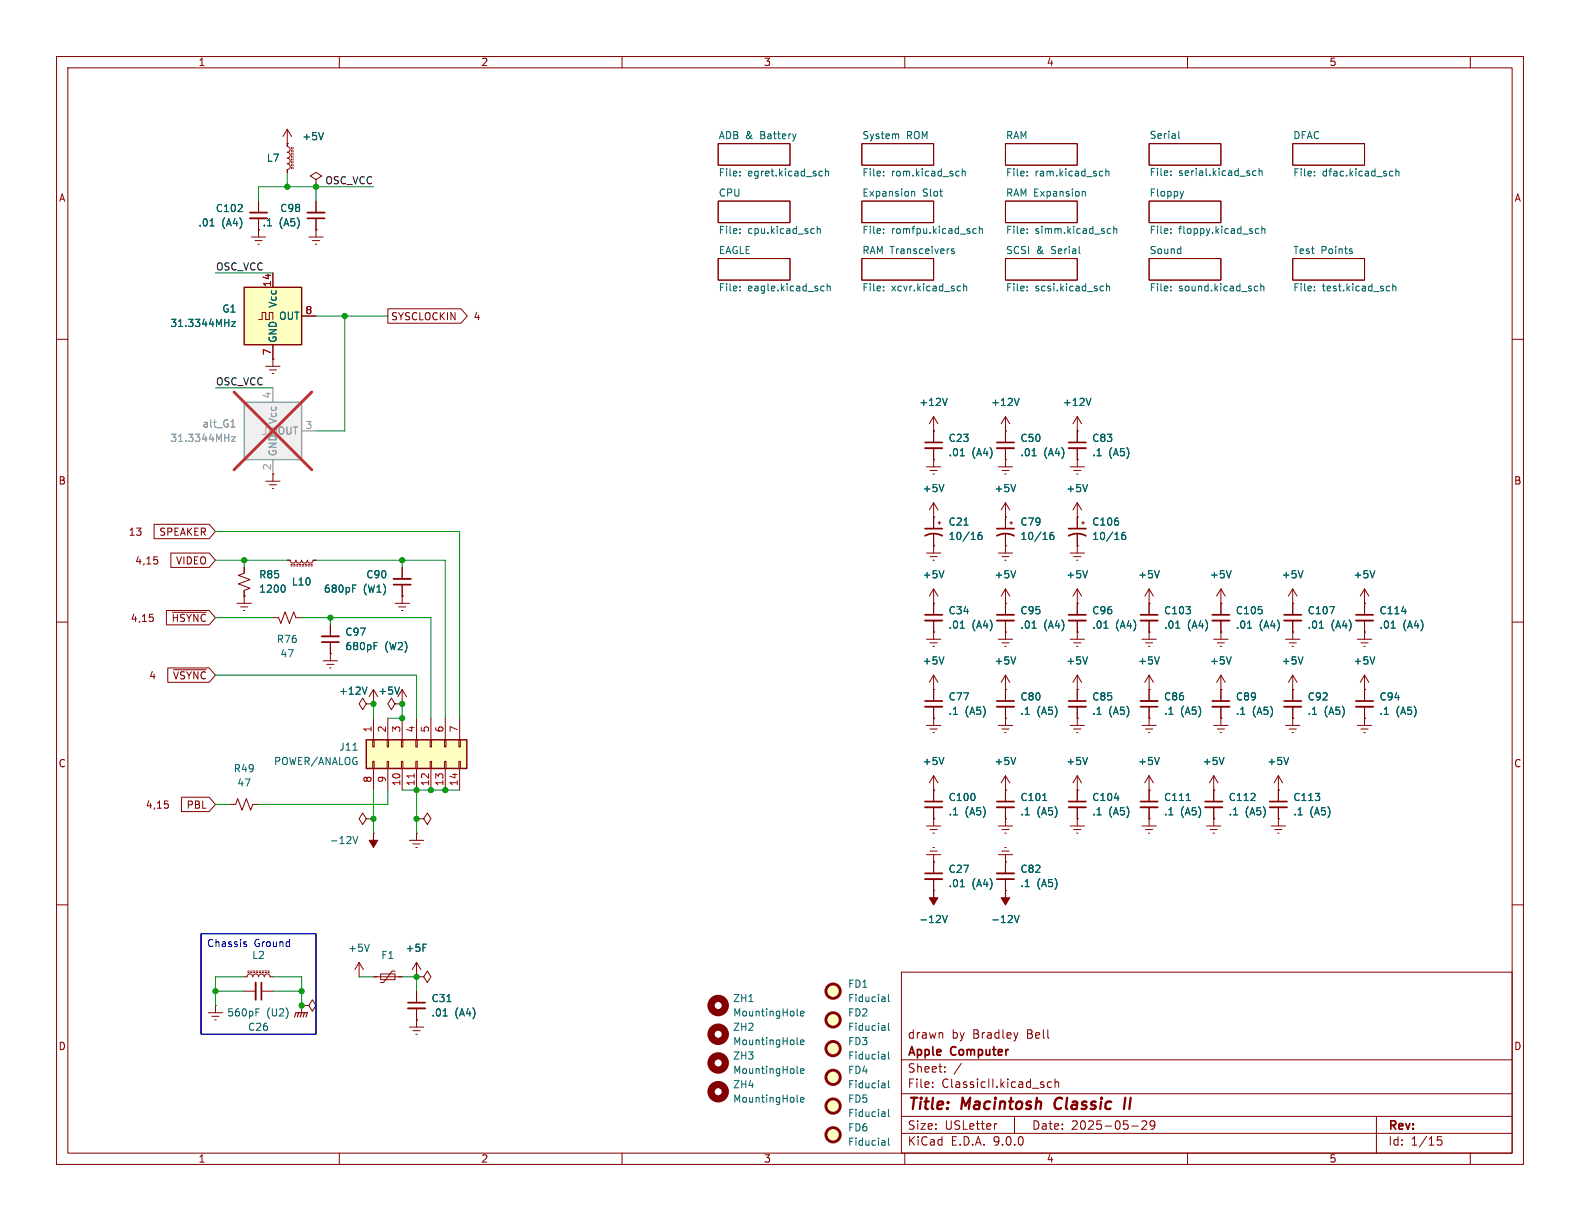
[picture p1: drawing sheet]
<svg xmlns="http://www.w3.org/2000/svg" width="279mm" height="216mm" viewBox="0 0 279 216" stroke-linecap="round" stroke-linejoin="round" font-family="sans-serif">
<g fill="none" stroke="#840000" stroke-width=".18">
<path d="M10 10h259.4v195.9h-259.4zM12 12h255.4v191.9h-255.4zM60 10v2M110 10v2M160 10v2M210 10v2M260 10v2M127 25.4h12.7v3.8h-12.7zM127 35.6h12.7v3.8h-12.7zM152.4 25.4h12.7v3.8h-12.7zM152.4 35.6h12.7v3.8h-12.7zM177.8 25.4h12.7v3.8h-12.7z"/>
<path d="M177.8 35.6h12.7v3.8h-12.7zM203.2 25.4h12.7v3.8h-12.7zM203.2 35.6h12.7v3.8h-12.7zM228.6 25.4h12.7v3.8h-12.7zM127 45.7h12.7v3.8h-12.7zM152.4 45.7h12.7v3.8h-12.7zM177.8 45.7h12.7v3.8h-12.7zM203.2 45.7h12.7v3.8h-12.7zM228.6 45.7h12.7v3.8h-12.7zM10 60h2M267.4 60h2M10 110h2"/>
<path d="M267.4 110h2M64.8 144.8l-.7-1-.6 1 .6 1 .7-1h1.2M66 144.8h.1M66 147.3h.1M10 160h2M43.2 175.3h2M46.2 175.3h2.1M159.4 171.9h108v32h-108zM267.4 160h2M159.4 197.4h108M159.4 193.4h108M159.4 187.4h108"/>
<path d="M164.9 192.1v.2M164.9 191.4v.1M166.6 182.7l.1 .9M167.1 189.4v.2M167.1 188.7v.1M170 188l-1.3 1.9M176.3 198.7l-.3 .1M179.4 197.4v3M180 182.6l-.4 1M185.9 191.4l-.4-.1-.3 .3v.4l.2 .2h.5M186.6 191.4l.2-.1 .3 .1 .1 .9M186.6 190.8v1.5"/>
<path d="M200.1 199.1h1.2M201.9 198.3l.6-.1 .2 .1 .1 .3-.9 1.1h.9M204.2 198.8l-.3 .3h-.3l-.2-.3 .1-.5 .4-.1 .2 .1a.99 .99 0 0 1-.3 1.4h-.3M243.4 197.4v6.5M60 203.9v2M110 203.9v2M159.4 200.4h108M160 203.9v2M210 203.9v2M254.9 201h-.7l-.1 .7 .3-.1h.5l.1 .2-.1 .5-.2 .2-.6-.2M260 203.9v2"/>
</g>
<path d="M186.8 194.4a1.27 1.27 0 0 0 0 1.6M199 194.1l-.3 2M199.9 194.1l-.2 2" fill="none" stroke="#840000" stroke-width=".4"/>
<g fill="none" stroke="#006464" stroke-width=".18">
<path d="M130.8 31v.1M130.8 30.3v.2M140.8 23.7l-.3 .8M145.1 30.3h.3M145.4 31.1h-.3M146 30.4l.2-.1h.3v.8M146 29.8v1.3M156.2 31v.1M156.2 30.3v.2M158.7 23.7l.2 .2v.6M161.2 34l.2-.2 .3 .1 .1 .8M161.2 33.8v.9"/>
<path d="M169.5 30.3h.1M169.6 31.1h-.1M170.2 29.8v1.3M170.2 30.4l.1-.1h.3l.1 .8M181.6 30.3v.2M181.6 31v.1M191.4 33.9h.5v.8M194.9 30.3h.1M195 31.1h-.1M195.6 30.4l.1-.1h.3l.1 .8M195.6 29.8v1.3M207 30.9v.1"/>
<path d="M207 30.3v.1M208.4 23.2v1.1l.2 .2M209.3 33.8l-.3 .9M221.5 30.8l.2 .2h.4M222.1 30.3l-.4-.1-.2 .2M222.7 30.3l.1-.1 .3 .1 .1 .7M222.7 29.8v1.2M232.4 30.3v.2M232.4 31v.1M245.9 30.3h.4M246.3 31.1h-.4M246.8 30.4l.2-.1h.3l.1 .8"/>
<path d="M246.8 29.8v1.3M130.8 40.5v.1M130.8 41.2v.1M130.8 50.7v.1M130.8 51.3v.1M143.9 40.4l.1 .1M144 41.2l-.1 .1M144.5 40.6l.2-.2 .3 .1 .1 .8M144.5 40v1.3M145.4 50.6l.3 .1M145.7 51.4h-.3M146.3 50.7l.2-.1 .3 .1v.7"/>
<path d="M146.3 50.2v1.2M156.2 40.5v.1M156.2 41.2v.1M156.2 50.7v.1M156.2 51.3v.1M168.7 44.1l-.3-.1-.2 .2 .1 .2 .4 .1v.3h-.5M169.5 50.6l.4 .1M169.9 51.4h-.4M170.4 50.7l.2-.1 .3 .1v.7M170.4 50.2v1.2M172.6 40.5l-.3-.1-.3 .3 .2 .5h.4M173.2 40.6l.2-.2 .3 .1v.8"/>
<path d="M173.2 40v1.3M181.6 51.3v.1M181.6 40.5v.1M181.6 41.2v.1M181.6 50.7v.1M194.8 50.6l.3 .1M195.1 51.4h-.3M195.7 50.7l.2-.1 .3 .1v.7M195.7 50.2v1.2M196 40.4l.4 .1M196.4 41.2l-.4 .1M197 40.6l.1-.2 .3 .1 .1 .8"/>
<path d="M197 40v1.3M207 40.5v.1M207 41.2v.1M207 50.7v.1M207 51.3v.1M222 41l.2 .3 .4-.1M222 50.6l.4 .1M222.4 51.4h-.4M222.6 40.5l-.4-.1-.2 .3M223 50.7l.1-.1 .3 .1 .1 .7M223 50.2v1.2M223.1 40.6l.2-.2 .3 .1 .1 .8"/>
<path d="M223.1 40v1.3M232.4 51.3v.1M232.4 50.7v.1M239 44.4l.2 .2-.2 .2M239 44l.1 .1M245.4 50.6l.4 .1M245.8 51.4h-.4M246.3 50.7l.2-.1 .3 .1v.7M246.3 50.2v1.2M62.4 147.9l.4 1.3 .5-1.3M45.3 179h.4M45.3 178.4h.6"/>
<path d="M156.4 176.3l.1 .8M156.5 177l-.1 .1M156.5 176.6h-.1M157.1 175.8v1.1l.2 .2M156.4 196.6l.1 .8M156.5 197.4h-.1M156.5 196.9h-.1M157.1 196.2v1l.2 .2"/>
</g>
<path d="M46.2 173.7v3.1" fill="none" stroke="#840000" stroke-width=".3"/>
<path d="M45.2 173.7v3.1" fill="none" stroke="#840000" stroke-width=".33"/>
<g fill="#ffffc2" stroke="#ffffc2" stroke-width=".18">
<circle cx="147.3" cy="195.6" r="1.27"/>
<circle cx="147.3" cy="175.3" r="1.27"/>
</g>
<g fill="none" stroke="#840000" stroke-width=".51">
<circle cx="147.3" cy="175.3" r="1.27"/>
<circle cx="147.3" cy="195.6" r="1.27"/>
</g>
<path d="M66 147.3v1.3h.8l-.8 1.3-.7-1.3h.7z" fill="#840000" stroke="#840000" stroke-width=".18"/>
<path d="M43.2 50.8h10.1v10.2h-10.1z" fill="#ffffc2"/>
<path d="M43.2 50.8h10.1v10.2h-10.1z" fill="none" stroke="#840000" stroke-width=".25"/>
<path d="M45.7 56.5h.7v-1.3h.6v1.3h.6v-1.3h.7v1.3M48.3 48.3v2.5M53.3 55.9h2.6M48.3 61v2.5" fill="none" stroke="#840000" stroke-width=".18"/>
<path d="M41 56.9h.6l-.6 .8h.6" fill="none" stroke="#006464" stroke-width=".18"/>
<path d="M43.2 71.1h10.1v10.2h-10.1z" fill="#f0f0f0"/>
<path d="M43.2 71.1h10.1v10.2h-10.1z" fill="none" stroke="#a1a1a1" stroke-width=".25"/>
<path d="M46.4 76.8h.6v-1.2h.6v1.2h.7v-1.2h.6v1.2M48.3 68.6v2.5M53.3 76.2h2.6M48.3 81.3v2.5" fill="none" stroke="#a1a1a1" stroke-width=".18"/>
<path d="M40.8 75.5h.8M41 77.2h.6l-.6 .8h.6M41.1 74.4l.1-.2v1.3" fill="none" stroke="#989898" stroke-width=".18"/>
<path d="M41.4 69.3l13.7 13.8M55.1 69.3l-13.7 13.8" fill="none" stroke="#e12e31" stroke-width=".46"/>
<g fill="none" stroke="#840000" stroke-width=".18">
<path d="M47 64.8h2.5M47.6 65.4h1.3M48.1 66h.3M48.3 63.5h.1M48.3 63.5v1.3M47 85.1h2.5M47.6 85.7h1.3M48.1 86.4h.3M48.3 83.8v1.3M69.8 106.7h2.6M70.5 107.3h1.3M71 108h.2"/>
<path d="M71.1 105.4h.1M71.1 105.4v1.3M40.6 142.2h1.1l.3-1 .8 2.1 .8-2.1 .7 2.1 .4-1.1h1"/>
</g>
<path d="M64.8 130.8h17.7v5.1h-17.7z" fill="#ffffc2"/>
<path d="M64.8 130.8h17.7v5.1h-17.7z" fill="none" stroke="#840000" stroke-width=".25"/>
<g fill="none" stroke="#840000" stroke-width=".18">
<path d="M45.7 35.6v2M45.7 38.6v3.3M50.8 22.9v3l.4 .2 .1 .3-.1 .4-.4 .1 .4 .2 .1 .3-.1 .4-.4 .1 .4 .3 .1 .4-.2 .3h-.3l.4 .2 .1 .4-.1 .3-.4 .2v.5M50.8 25.4h.1M50.8 22.9l-.8 1.2M50.8 22.9l.8 1.2M51.6 26v.3M51.6 26.5v.3M51.6 27.1v.2M51.6 27.6v.2M51.6 28.1v.2M51.6 28.6v.2"/>
<path d="M51.6 29.1v.2M51.6 29.6v.2M51.8 26v.3M51.8 26.5v.3M51.8 27.1v.2M51.8 27.6v.2M51.8 28.1v.2M51.8 28.6v.2M51.8 29.1v.2M51.8 29.6v.2M55.9 31.8l1-.7-1-.6-1 .6 1 .7v1.2M55.9 33h.1"/>
<path d="M55.9 35.6v2M55.9 38.6v3.3M44.4 41.9h2.6M45.1 42.5h1.3M45.6 43.2h.2M45.7 40.6h.1M48.3 48.3v2.5M53.3 55.9h2.6M54.6 41.9h2.5M55.2 42.5h1.3M55.8 43.2h.2M55.9 40.6h.1"/>
<path d="M68.6 54.6h12.9l1.1 1.3-1.1 1.3h-12.9zM48.3 63.5h.1M48.3 61v2.5M165.1 76.2h.1M165.1 73.7v4.5M165.1 79.2v3.4M165.1 73.7l.8 1.2M165.1 73.7l-.8 1.2M177.8 76.2h.1M177.8 73.7v4.5M177.8 79.2v3.4M177.8 73.7l.8 1.2"/>
<path d="M177.8 73.7l-.8 1.2M190.5 76.2h.1M190.5 73.7v4.5M190.5 79.2v3.4M190.5 73.7l.8 1.2M190.5 73.7l-.8 1.2M27.2 98.5h.6M27.2 92.7h9.8l1.1 1.3-1.1 1.3h-9.8zM27.8 99l.1 .2-.1 .5M30.2 97.8h6.8l1.1 1.3-1.1 1.2h-6.8zM50.8 99.1h.5l.2 .3 .3 .2 .4-.2 .1-.3 .2 .3 .3 .2 .4-.2 .1-.3 .2 .3 .4 .2 .3-.2 .2-.3 .1 .3 .4 .2 .3-.2 .2-.3h.5M51.4 99.8h.3"/>
<path d="M51.9 99.8h.3M52.5 99.8h.2M53 99.8h.2M53.5 99.8h.2M54 99.8h.2M54.5 99.8h.2M55 99.8h.2M163.8 97.8h2.6M163.8 82.6h2.6M164.5 98.4h1.2M164.5 83.2h1.2M165 99.1h.2"/>
<path d="M165 83.8h.2M165.1 96.5h.1M165.1 81.3h.1M165.1 91.4h.1M165.1 88.9v4.6M165.1 94.5v3.3M165.1 88.9l-.8 1.3M165.1 88.9l.8 1.3M165.9 92.5h.5M166.1 92.2v.5M176.5 97.8h2.6M176.5 82.6h2.6"/>
<path d="M177.2 98.4h1.2M177.2 83.2h1.2M177.7 99.1h.2M177.7 83.8h.2M177.8 96.5h.1M177.8 91.4h.1M177.8 81.3h.1M177.8 88.9v4.6M177.8 94.5v3.3M177.8 88.9l.8 1.3M177.8 88.9l-.8 1.3M178.6 92.5h.5"/>
<path d="M178.8 92.2v.5M189.2 97.8h2.6M189.2 82.6h2.6M189.9 98.4h1.2M189.9 83.2h1.2M190.4 99.1h.2M190.4 83.8h.2M190.5 96.5h.1M190.5 91.4h.1M190.5 81.3h.1M190.5 88.9v4.6M190.5 94.5v3.3"/>
<path d="M190.5 88.9l-.8 1.3M190.5 88.9l.8 1.3M191.3 92.5h.5M191.5 92.2v.5M26.4 108.6h.7M27 109.2l.1 .1-.1 .5M29.4 107.9h7.6l1.1 1.3-1.1 1.3h-7.6zM29.7 118.1h7.3l1.1 1.3-1.1 1.3h-7.3zM30.5 108.3h5.9M30.7 118.4h5.7M41.9 106.7h2.5M42.5 107.3h1.3"/>
<path d="M43.1 108h.2M43.2 100.3v1l-1 .4 2 .8-2 .8 2 .7-1 .4v2.3M43.2 105.4h.1M48.3 109.2h1l.4 1 .7-2 .8 2 .7-2 .4 1h1M51.4 100.1h.3M51.9 100.1h.3M52.5 100.1h.2M53 100.1h.2M53.5 100.1h.2M54 100.1h.2M54.5 100.1h.2M55 100.1h.2"/>
<path d="M57.1 116.8h2.6M57.8 117.5h1.3M58.3 118.1h.2M58.4 115.6h.1M58.4 110.5v2M58.4 113.5v3.3M71.1 105.4h.1M71.1 100.3v2.1M71.1 103.4v2M163.8 113h2.6M164.5 113.7h1.2M165 114.3h.2"/>
<path d="M165.1 106.7h.1M165.1 111.8h.1M165.1 104.1v4.6M165.1 109.7v3.3M165.1 119.4v4.6M165.1 104.1l.8 1.3M165.1 104.1l-.8 1.3M165.1 119.4l-.8 1.3M165.1 119.4l.8 1.3M176.5 113h2.6M177.2 113.7h1.2M177.7 114.3h.2"/>
<path d="M177.8 111.8h.1M177.8 106.7h.1M177.8 104.1v4.6M177.8 109.7v3.3M177.8 119.4v4.6M177.8 104.1l-.8 1.3M177.8 104.1l.8 1.3M177.8 119.4l-.8 1.3M177.8 119.4l.8 1.3M189.2 113h2.6M189.9 113.7h1.2M190.4 114.3h.2"/>
<path d="M190.5 111.8h.1M190.5 106.7h.1M190.5 104.1v4.6M190.5 109.7v3.3M190.5 119.4v4.6M190.5 104.1l-.8 1.3M190.5 104.1l.8 1.3M190.5 119.4l-.8 1.3M190.5 119.4l.8 1.3M201.9 113h2.6M202.6 113.7h1.2M203.1 114.3h.2"/>
<path d="M203.2 106.7h.1M203.2 111.8h.1M203.2 104.1l.8 1.3M203.2 104.1l-.8 1.3M203.2 104.1v4.6M203.2 109.7v3.3M203.2 119.4v4.6M203.2 119.4l-.8 1.3M203.2 119.4l.8 1.3M214.6 113h2.6M215.3 113.7h1.2M215.8 114.3h.2"/>
<path d="M215.9 106.7h.1M215.9 111.8h.1M215.9 104.1l.8 1.3M215.9 104.1l-.8 1.3M215.9 104.1v4.6M215.9 109.7v3.3M215.9 119.4v4.6M215.9 119.4l-.8 1.3M215.9 119.4l.8 1.3M227.3 113h2.6M228 113.7h1.2M228.5 114.3h.2"/>
<path d="M228.6 111.8h.1M228.6 106.7h.1M228.6 104.1v4.6M228.6 109.7v3.3M228.6 119.4v4.6M228.6 119.4l-.8 1.3M228.6 119.4l.8 1.3M228.6 104.1l-.8 1.3M228.6 104.1l.8 1.3M240 113h2.6M240.7 113.7h1.2M241.2 114.3h.2"/>
<path d="M241.3 111.8h.1M241.3 106.7h.1M241.3 119.4l-.8 1.3M241.3 119.4l.8 1.3M241.3 104.1v4.6M241.3 109.7v3.3M241.3 119.4v4.6M241.3 104.1l-.8 1.3M241.3 104.1l.8 1.3M64.8 124.5l-.7-1.1-.6 1.1 .6 1 .7-1h1.2M65.9 130.8h.3v1.3h-.3zM65.9 134.6h.3v1.3h-.3z"/>
<path d="M66 124.5h.1M66 121.9v2.6M66 127v3.8M66 135.9v3.8M66 121.9l.8 1.3M66 121.9l-.7 1.3M68.5 130.8h.2v1.3h-.2zM68.5 134.6h.2v1.3h-.2zM68.6 127v3.8M68.6 135.9v3.8M69.8 124.5l-.6-1.1-.6 1.1 .6 1 .6-1h1.3M71 130.8h.2v1.3h-.2z"/>
<path d="M71 134.6h.2v1.3h-.2zM71.1 124.5h.1M71.1 121.9v2.6M71.1 127v3.8M71.1 135.9v3.8M71.1 121.9l.8 1.3M71.1 121.9l-.7 1.3M73.5 130.8h.3v1.3h-.3zM73.5 134.6h.3v1.3h-.3zM73.7 127v3.8M73.7 135.9v3.8M76.1 130.8h.2v1.3h-.2z"/>
<path d="M76.1 134.6h.2v1.3h-.2zM76.2 127v3.8M76.2 135.9v3.8M78.6 130.8h.3v1.3h-.3zM78.6 134.6h.3v1.3h-.3zM78.7 127v3.8M78.7 135.9v3.8M81.2 130.8h.2v1.3h-.2zM81.2 134.6h.2v1.3h-.2zM81.3 127v3.8M81.3 135.9v3.8M163.8 128.3h2.6"/>
<path d="M164.5 128.9h1.2M165 129.5h.2M165.1 139.7h.1M165.1 127h.1M165.1 121.9h.1M165.1 125v3.3M165.1 137.2v4.5M165.1 137.2l.8 1.2M165.1 137.2l-.8 1.2M176.5 128.3h2.6M177.2 128.9h1.2M177.7 129.5h.2"/>
<path d="M177.8 139.7h.1M177.8 121.9h.1M177.8 127h.1M177.8 125v3.3M177.8 137.2v4.5M177.8 137.2l.8 1.2M177.8 137.2l-.8 1.2M189.2 128.3h2.6M189.9 128.9h1.2M190.4 129.5h.2M190.5 121.9h.1M190.5 127h.1"/>
<path d="M190.5 139.7h.1M190.5 125v3.3M190.5 137.2v4.5M190.5 137.2l-.8 1.2M190.5 137.2l.8 1.2M201.9 128.3h2.6M202.6 128.9h1.2M203.1 129.5h.2M203.2 139.7h.1M203.2 121.9h.1M203.2 127h.1M203.2 125v3.3"/>
<path d="M203.2 137.2v4.5M203.2 137.2l-.8 1.2M203.2 137.2l.8 1.2M214.6 139.7h.1M214.6 137.2v4.5M214.6 137.2l-.7 1.2M214.6 137.2l.8 1.2M214.6 128.3h2.6M215.3 128.9h1.2M215.8 129.5h.2M215.9 127h.1M215.9 121.9h.1"/>
<path d="M215.9 125v3.3M226.1 139.7h.1M226.1 137.2v4.5M226.1 137.2l-.8 1.2M226.1 137.2l.7 1.2M227.3 128.3h2.6M228 128.9h1.2M228.5 129.5h.2M228.6 121.9h.1M228.6 127h.1M228.6 125v3.3M240 128.3h2.6"/>
<path d="M240.7 128.9h1.2M241.2 129.5h.2M241.3 121.9h.1M241.3 127h.1M241.3 125v3.3M29.1 141.6h.6M29.7 142.2l.1 .2-.1 .4M32.1 141h4.9l1.1 1.2-1.1 1.3h-4.9zM72.4 148.6h2.5M73 149.2h1.3M73.5 149.9h.3M73.7 144.8h1.2l.7-1 .6 1-.6 1-.7-1"/>
<path d="M73.7 144.8h.1M73.7 147.3h.1M73.7 147.3v1.3M163.8 146.1h2.6M163.8 151.1h2.6M164.5 146.7h1.2M164.5 150.5h1.2M165 147.3h.2M165 149.9h.2M165.1 144.8h.1M165.1 157.5h.1M165.1 152.4h.1"/>
<path d="M165.1 142.7v3.4M165.1 151.1v3.3M165.1 155.4v2.1M176.5 146.1h2.6M176.5 151.1h2.6M177.2 146.7h1.2M177.2 150.5h1.2M177.7 147.3h.2M177.7 149.9h.2M177.8 157.5h.1M177.8 144.8h.1M177.8 152.4h.1"/>
<path d="M177.8 142.7v3.4M177.8 151.1v3.3M177.8 155.4v2.1M189.2 146.1h2.6M189.9 146.7h1.2M190.4 147.3h.2M190.5 144.8h.1M190.5 142.7v3.4M201.9 146.1h2.6M202.6 146.7h1.2M203.1 147.3h.2M203.2 144.8h.1"/>
<path d="M203.2 142.7v3.4M213.4 146.1h2.5M214 146.7h1.3M214.5 147.3h.3M214.6 144.8h.1M214.6 142.7v3.4M224.8 146.1h2.5M225.4 146.7h1.3M225.9 147.3h.3M226.1 144.8h.1M226.1 142.7v3.4M36.8 179.1h2.6"/>
<path d="M37.5 179.7h1.2M38.1 177.8h.1M38.1 177.8v1.3M43.2 172.7h.5l.1-.3 .4-.2 .4 .2 .1 .3 .2-.3 .3-.2 .4 .2 .1 .3 .2-.3 .3-.2 .4 .2 .1 .3 .2-.3 .3-.2 .4 .2 .2 .3h.5M43.8 172h.3M43.8 171.7h.3M44.3 172h.3M44.3 171.7h.3M44.8 172h.3M44.8 171.7h.3M45.3 172h.3M45.3 171.7h.3"/>
<path d="M45.8 172h.3M45.8 171.7h.3M46.4 172h.2M46.4 171.7h.2M46.9 172h.2M46.9 171.7h.2M47.4 172h.2M47.4 171.7h.2M53.3 177.8h1.3l.6-1 .7 1-.7 1-.6-1M53.3 177.8h.1M53.3 177.8v1.3M63.5 172.7h.1"/>
<path d="M63.5 170.2l-.8 1.3M63.5 170.2l.8 1.3M63.5 170.2v2.5M66 172.7h5.1M67.3 172.2h2.5v1h-2.5zM69.8 171.7h-.5l-1.5 2h-.5M73.7 172.7h.1M73.7 172.7h1.2l.7-1 .6 1-.6 1-.7-1M73.7 170.2v2.5M73.7 175.3v2M73.7 178.3v3.3M73.7 170.2l-.8 1.3"/>
<path d="M73.7 170.2l.7 1.3M38 180.3h.2M72.4 181.6h2.5M73 182.2h1.3M73.5 182.9h.3M73.7 180.3h.1"/>
</g>
<path d="M73.2 136.8v.8" fill="none" stroke="#a90000" stroke-width=".18"/>
<g fill="none" stroke="#006464" stroke-width=".18">
<path d="M37.1 40h.8M57.2 23.4l-.4 1.3M41 56.9h.6l-.6 .8h.6M167.5 70.4l-.4 1.3M180.2 70.4l-.4 1.3M192.9 70.4l-.4 1.3M166.9 85.7l-.4 1.2M169.8 80.6h.7M170.5 92.9h.7M173.6 94.1l-.4 .1a.86 .86 0 0 0 0 1.2l.4-.1 .1-.4-.3-.3h-.2l-.2 .3M179.6 85.7l-.4 1.2M182.5 80.6h.7"/>
<path d="M186.3 94.1l-.4 .1a.86 .86 0 0 0 0 1.2l.4-.1 .1-.4-.3-.3h-.2l-.2 .3M192.3 85.7l-.4 1.2M199 94.1l-.4 .1a.86 .86 0 0 0 0 1.2l.4-.1 .1-.4-.3-.3-.3 .1-.1 .2M50.1 103.4a.79 .79 0 0 1 0 1.3M62.4 104h.4M62.4 103.4h.6M66.2 114.2h.4M66.2 113.6h.6M166.9 100.9l-.4 1.3M166.9 116.1l-.4 1.3M169.8 111.1h.7M179.6 100.9l-.4 1.3"/>
<path d="M179.6 116.1l-.4 1.3M182.5 111.1h.7M192.3 100.9l-.4 1.3M192.3 116.1l-.4 1.3M195.2 111.1h.7M205 100.9l-.4 1.3M205 116.1l-.4 1.3M207.9 111.1h.7M217.7 100.9l-.4 1.3M217.7 116.1l-.4 1.3M220.6 111.1h.7M230.4 116.1l-.4 1.3"/>
<path d="M230.4 100.9l-.4 1.3M233.3 111.1h.7M235.1 107.3h.9l-.6 1.2M243.1 116.1l-.4 1.3M243.1 100.9l-.4 1.3M246 111.1h.7M247.9 108.1h.8M62.4 132.7h.7M64.9 121.5l-.4 1.3M70.6 121.5l-.4 1.3M166.9 133.9l-.4 1.3M179.6 133.9l-.4 1.3"/>
<path d="M192.3 133.9l-.4 1.3M205 133.9l-.4 1.3M216.4 133.9l-.4 1.3M227.9 133.9l-.4 1.3M169.8 156.8h.7M184.4 141.6h.7M197.1 141.1h.8M209.8 141.6h.7M65.3 166.9l-.4 1.3M74.8 166.9h.6M78.4 179.7h.7M79 177.1h.8"/>
<path d="M141 179.5l.1 .1M141.6 179.2l.6-.1-.1-.2-.4-.1-.1 .2v.6h.5M166.7 161.9l.4 1.2 .4-1.2M179.4 161.9l.4 1.2 .4-1.2M141 184.5l.1 .2M141 189.6l.1 .2M141 194.7l.1 .2M141.6 184.3l.6-.1-.1-.3h-.4l-.1 .2v.6h.5M141.6 189.4l.6-.1-.1-.3h-.4l-.1 .1v.6h.5M141.6 194.5l.6-.2-.1-.2-.4-.1-.1 .2v.6h.5M156.4 181.4l.1 .8M156.4 186.5l.1 .8"/>
<path d="M156.4 191.6l.1 .7M156.5 192.3h-.1M156.5 191.8l-.1 .1M156.5 182.1l-.1 .1M156.5 181.6l-.1 .1M156.5 187.2l-.1 .1M156.5 186.7l-.1 .1M157.1 191.1v1.1l.2 .1M157.1 180.9v1.1l.2 .2M157.1 186v1.1l.2 .2M156.4 201.7l.1 .8M156.5 202.4l-.1 .1"/>
<path d="M156.5 202h-.1M157.1 201.2v1.1l.2 .2"/>
</g>
<g fill="none" stroke="#840000" stroke-width=".3">
<path d="M44.2 37.6h3M54.4 38.6h3M163.6 78.2h3M176.3 78.2h3M189 78.2h3M163.6 94.7a3.2 3.2 0 0 1 3 0M163.6 93.5h3M176.3 94.7a3.2 3.2 0 0 1 3 0M176.3 93.5h3M189 94.7a3.2 3.2 0 0 1 3 0M189 93.5h3M56.9 113.5h3"/>
<path d="M69.6 103.4h3M163.6 108.7h3M176.3 108.7h3M189 108.7h3M201.7 108.7h3M214.4 108.7h3M227.1 108.7h3M239.8 108.7h3M163.6 124h3M176.3 124h3M189 124h3M201.7 125h3"/>
<path d="M214.4 124h3M227.1 124h3M239.8 124h3M163.6 141.7h3M163.6 154.4h3M176.3 155.4h3M176.3 141.7h3M189 141.7h3M201.7 141.7h3M213.1 141.7h3.1M224.5 141.7h3.1M72.1 177.3h3.1"/>
</g>
<g fill="none" stroke="#840000" stroke-width=".33">
<path d="M44.2 38.6h3M54.4 37.6h3M163.6 79.2h3M176.3 79.2h3M189 79.2h3M56.9 112.5h3M69.6 102.4h3M163.6 109.7h3M176.3 109.7h3M189 109.7h3M201.7 109.7h3M214.4 109.7h3"/>
<path d="M227.1 109.7h3M239.8 109.7h3M163.6 125h3M176.3 125h3M189 125h3M201.7 124h3M214.4 125h3M227.1 125h3M239.8 125h3M163.6 142.7h3M163.6 155.4h3M176.3 154.4h3"/>
<path d="M176.3 142.7h3M189 142.7h3M201.7 142.7h3M213.1 142.7h3.1M224.5 142.7h3.1M72.1 178.3h3.1"/>
</g>
<g fill="#840000" stroke="#840000" stroke-width=".18">
<path d="M165.1 157.5v1.3h.8l-.8 1.2-.8-1.2h.8z"/>
<path d="M177.8 157.5v1.3h.8l-.8 1.2-.8-1.2h.8z"/>
</g>
<g fill="#ffffc2" stroke="#ffffc2" stroke-width=".18">
<circle cx="147.3" cy="190.5" r="1.27"/>
<circle cx="147.3" cy="180.3" r="1.27"/>
<circle cx="147.3" cy="185.4" r="1.27"/>
<circle cx="147.3" cy="200.7" r="1.27"/>
</g>
<g fill="none" stroke="#840000" stroke-width=".51">
<circle cx="147.3" cy="190.5" r="1.27"/>
<circle cx="147.3" cy="185.4" r="1.27"/>
<circle cx="147.3" cy="180.3" r="1.27"/>
<circle cx="147.3" cy="200.7" r="1.27"/>
</g>
<g fill="none" stroke="#840000" stroke-width="1.3">
<circle cx="127" cy="177.8" r="1.27"/>
<circle cx="127" cy="193" r="1.27"/>
<circle cx="127" cy="182.9" r="1.27"/>
<circle cx="127" cy="188" r="1.27"/>
</g>
<path d="M52.1 179.8l.2-.7h2.1l-.3 .7M52.8 179.1l-.2 .7M53.3 179.1l-.2 .7M53.8 179.1l-.2 .7" fill="none" stroke="#840000" stroke-width=".2"/>
<g fill="none" stroke="#009600" stroke-width=".18">
<path d="M50.8 30.5v2.5M55.9 33v2.6M66 33h-20.3v2.6M38.1 48.3h10.2M55.9 55.9h12.7M61 55.9v20.3h-5.1M38.1 68.6h10.2M38.1 99.1h12.7M38.1 94h43.2v33M43.2 99.1v1.2M55.9 99.1h22.8v27.9M71.1 99.1v1.2"/>
<path d="M38.1 119.4h35.6v7.6M38.1 109.2h10.2M53.3 109.2h22.9v17.8M58.4 109.2v1.3M66 124.5v2.5M66 139.7v7.6M68.6 139.7v2.5h-22.9M71.1 124.5v2.5h-2.5M71.1 139.7h10.2M73.7 139.7v7.6M38.1 142.2h2.5M38.1 175.3h5.1"/>
<path d="M43.2 172.7h-5.1v5.1M48.3 172.7h5v5.1M48.3 175.3h5M63.5 172.7h2.5M71.1 172.7h2.6v2.6"/>
</g>
<path d="M35.6 165.1h20.3v17.8h-20.3zM43.3 167h.3v.2l-.2 .2h-.2M43.3 166.5l.3 .1" fill="none" stroke="#0000c2" stroke-width=".18"/>
<path d="M40.8 75.5h.8M41 77.2h.6l-.6 .8h.6M41.1 74.4l.1-.2v1.3" fill="none" stroke="#989898" stroke-width=".18"/>
<path d="M48.3 68.6v2.5M53.3 76.2h2.6M48.3 81.3v2.5" fill="none" stroke="#a1a1a1" stroke-width=".18"/>
<path d="M41.4 69.3l13.7 13.8M55.1 69.3l-13.7 13.8" fill="none" stroke="#e12e31" stroke-width=".46"/>
<g fill="#009600" stroke="#009600" stroke-width=".18">
<circle cx="61" cy="55.9" r=".46"/>
<circle cx="55.9" cy="33" r=".46"/>
<circle cx="50.8" cy="33" r=".46"/>
<circle cx="53.3" cy="175.3" r=".46"/>
<circle cx="73.7" cy="172.7" r=".46"/>
<circle cx="38.1" cy="175.3" r=".46"/>
<circle cx="53.3" cy="177.8" r=".46"/>
<circle cx="71.1" cy="124.5" r=".46"/>
<circle cx="66" cy="124.5" r=".46"/>
<circle cx="43.2" cy="99.1" r=".46"/>
<circle cx="71.1" cy="99.1" r=".46"/>
<circle cx="58.4" cy="109.2" r=".46"/>
<circle cx="78.7" cy="139.7" r=".46"/>
<circle cx="76.2" cy="139.7" r=".46"/>
<circle cx="73.7" cy="139.7" r=".46"/>
<circle cx="71.1" cy="127" r=".46"/>
<circle cx="73.7" cy="144.8" r=".46"/>
<circle cx="66" cy="144.8" r=".46"/>
</g>
<g font-size="2.8" fill="#840000">
<text x="160.4" y="196.8">Title:</text>
<text x="170.1" y="196.8">Macintosh</text>
<text x="187.3" y="196.8">Classic</text>
</g>
<g font-size="2.1" fill="#840000">
<text x="160.4" y="183.9">drawn</text>
<text x="168.3" y="183.9">by</text>
<text x="172.1" y="183.9">Bradley</text>
<text x="181.7" y="183.9">Bell</text>
<text x="160.4" y="189.9">Sheet:</text>
<text x="160.4" y="187.1">Apple</text>
<text x="168.2" y="187.1">Computer</text>
<text x="160.4" y="192.6">File:</text>
<text x="166.5" y="192.6">ClassicII.kicad_sch</text>
<text x="160.4" y="202.8">KiCad</text>
<text x="160.4" y="200">Size:</text>
<text x="167.1" y="200">USLetter</text>
<text x="168.1" y="202.8">E.D.A.</text>
<text x="175.7" y="202.8">9.0.0</text>
<text x="182.4" y="200">Date:</text>
<text x="189.4" y="200">2025-05-29</text>
<text x="245.4" y="200.2">Rev:</text>
<text x="245.4" y="202.8">Id:</text>
<text x="249.5" y="202.8">1/15</text>
</g>
<g font-size="1.8" fill="#840000">
<text x="35" y="11.9">1</text>
<text x="85" y="11.9">2</text>
<text x="135" y="11.9">3</text>
<text x="185" y="11.9">4</text>
<text x="235" y="11.9">5</text>
<text x="10.3" y="35.9">A</text>
<text x="267.7" y="35.9">A</text>
<text x="69.1" y="56.8">SYSCLOCKIN</text>
<text x="83.7" y="56.8">4</text>
<text x="48" y="83.3" transform="rotate(-90 48 83.3)">2</text>
<text x="10.3" y="85.9">B</text>
<text x="267.7" y="85.9">B</text>
<text x="22.7" y="94.9">13</text>
<text x="28.1" y="94.9">SPEAKER</text>
<text x="23.8" y="100">4,15</text>
<text x="31" y="100">VIDEO</text>
<text x="23" y="110.2">4,15</text>
<text x="30.2" y="110.2">~{HSYNC}</text>
<text x="26.3" y="120.3">4</text>
<text x="30.5" y="120.3">~{VSYNC}</text>
<text x="10.3" y="135.9">C</text>
<text x="267.7" y="135.9">C</text>
<text x="25.7" y="143.2">4,15</text>
<text x="32.9" y="143.2">PBL</text>
<text x="10.3" y="185.9">D</text>
<text x="267.7" y="185.9">D</text>
<text x="35" y="205.8">1</text>
<text x="85" y="205.8">2</text>
<text x="135" y="205.8">3</text>
<text x="185" y="205.8">4</text>
<text x="235" y="205.8">5</text>
</g>
<g font-size="1.8" fill="#006464">
<text x="47.1" y="28.8">L7</text>
<text x="53.3" y="25">+5V</text>
<text x="127" y="24.7">ADB &amp;</text>
<text x="134.5" y="24.7">Battery</text>
<text x="152.4" y="24.7">System</text>
<text x="160.3" y="24.7">ROM</text>
<text x="177.8" y="24.7">RAM</text>
<text x="203.2" y="24.6">Serial</text>
<text x="228.6" y="24.7">DFAC</text>
<text x="127" y="31.5">File:</text>
<text x="127" y="34.8">CPU</text>
<text x="132.2" y="31.5">egret.kicad_sch</text>
<text x="152.4" y="31.5">File:</text>
<text x="152.4" y="34.8">Expansion</text>
<text x="157.6" y="31.5">rom.kicad_sch</text>
<text x="163.1" y="34.8">Slot</text>
<text x="177.8" y="31.5">File:</text>
<text x="177.8" y="34.8">RAM Expansion</text>
<text x="183" y="31.5">ram.kicad_sch</text>
<text x="203.2" y="31.4">File:</text>
<text x="203.2" y="34.8">Floppy</text>
<text x="208.4" y="31.4">serial.kicad_sch</text>
<text x="228.6" y="31.5">File:</text>
<text x="233.8" y="31.5">dfac.kicad_sch</text>
<text x="35" y="40.2">.01</text>
<text x="38.1" y="37.7">C102</text>
<text x="39.2" y="40.2">(A4)</text>
<text x="46.4" y="40.2">.1</text>
<text x="49.3" y="40.2">(A5)</text>
<text x="49.4" y="37.7">C98</text>
<text x="127" y="41.7">File:</text>
<text x="132.2" y="41.7">cpu.kicad_sch</text>
<text x="152.4" y="41.7">File:</text>
<text x="157.6" y="41.7">romfpu.kicad_sch</text>
<text x="177.8" y="41.7">File:</text>
<text x="183" y="41.7">simm.kicad_sch</text>
<text x="203.2" y="41.7">File:</text>
<text x="208.4" y="41.7">floppy.kicad_sch</text>
<text x="127" y="45">EAGLE</text>
<text x="152.4" y="45">RAM Transceivers</text>
<text x="177.8" y="45">SCSI</text>
<text x="183.3" y="45">&amp;</text>
<text x="186" y="45">Serial</text>
<text x="203.2" y="45">Sound</text>
<text x="228.6" y="45">Test</text>
<text x="233.6" y="45">Points</text>
<text x="127" y="51.8">File:</text>
<text x="132.2" y="51.8">eagle.kicad_sch</text>
<text x="152.4" y="51.8">File:</text>
<text x="157.6" y="51.8">xcvr.kicad_sch</text>
<text x="177.8" y="51.8">File:</text>
<text x="183" y="51.8">scsi.kicad_sch</text>
<text x="203.2" y="51.8">File:</text>
<text x="208.4" y="51.8">sound.kicad_sch</text>
<text x="228.6" y="51.8">File:</text>
<text x="233.8" y="51.8">test.kicad_sch</text>
<text x="30" y="58">31.3344MHz</text>
<text x="39.2" y="55.5">G1</text>
<text x="49.1" y="54.5" transform="rotate(-90 49.1 54.5)">Vcc</text>
<text x="49.3" y="56.7">OUT</text>
<text x="49.1" y="60.7" transform="rotate(-90 49.1 60.7)">GND</text>
<text x="162.5" y="72">+12V</text>
<text x="175.2" y="72">+12V</text>
<text x="187.9" y="72">+12V</text>
<text x="167.6" y="80.9">.01</text>
<text x="167.6" y="78.3">C23</text>
<text x="171.8" y="80.9">(A4)</text>
<text x="180.3" y="80.9">.01</text>
<text x="180.3" y="78.3">C50</text>
<text x="184.5" y="80.9">(A4)</text>
<text x="193" y="78.3">C83</text>
<text x="193" y="80.9">.1</text>
<text x="196" y="80.9">(A5)</text>
<text x="163.1" y="87.2">+5V</text>
<text x="175.8" y="87.2">+5V</text>
<text x="188.5" y="87.2">+5V</text>
<text x="167.6" y="95.7">10/16</text>
<text x="167.6" y="93.1">C21</text>
<text x="180.3" y="95.7">10/16</text>
<text x="180.3" y="93.1">C79</text>
<text x="193" y="93.1">C106</text>
<text x="193" y="95.7">10/16</text>
<text x="45.7" y="102.5">R85</text>
<text x="45.7" y="105">1200</text>
<text x="51.5" y="103.7">L10</text>
<text x="57.2" y="105">680pF</text>
<text x="64.2" y="105">(W1)</text>
<text x="64.7" y="102.5">C90</text>
<text x="163.1" y="102.5">+5V</text>
<text x="175.8" y="102.5">+5V</text>
<text x="188.5" y="102.5">+5V</text>
<text x="201.2" y="102.5">+5V</text>
<text x="213.9" y="102.5">+5V</text>
<text x="226.6" y="102.5">+5V</text>
<text x="239.3" y="102.5">+5V</text>
<text x="48.9" y="113.9">R76</text>
<text x="61" y="112.6">C97</text>
<text x="167.6" y="111.4">.01</text>
<text x="167.6" y="108.8">C34</text>
<text x="171.8" y="111.4">(A4)</text>
<text x="180.3" y="111.4">.01</text>
<text x="180.3" y="108.8">C95</text>
<text x="184.5" y="111.4">(A4)</text>
<text x="193" y="111.4">.01</text>
<text x="193" y="108.8">C96</text>
<text x="197.2" y="111.4">(A4)</text>
<text x="205.7" y="108.8">C103</text>
<text x="205.7" y="111.4">.01</text>
<text x="209.9" y="111.4">(A4)</text>
<text x="218.4" y="108.8">C105</text>
<text x="218.4" y="111.4">.01</text>
<text x="222.6" y="111.4">(A4)</text>
<text x="231.1" y="108.8">C107</text>
<text x="231.1" y="111.4">.01</text>
<text x="235.3" y="111.4">(A4)</text>
<text x="243.8" y="108.8">C114</text>
<text x="243.8" y="111.4">.01</text>
<text x="248" y="111.4">(A4)</text>
<text x="49.5" y="116.4">47</text>
<text x="61" y="115.2">680pF</text>
<text x="68" y="115.2">(W2)</text>
<text x="163.1" y="117.7">+5V</text>
<text x="175.8" y="117.7">+5V</text>
<text x="188.5" y="117.7">+5V</text>
<text x="201.2" y="117.7">+5V</text>
<text x="213.9" y="117.7">+5V</text>
<text x="226.6" y="117.7">+5V</text>
<text x="239.3" y="117.7">+5V</text>
<text x="59.8" y="123">+12V</text>
<text x="66.8" y="123">+5V</text>
<text x="167.6" y="124.1">C77</text>
<text x="180.3" y="124.1">C80</text>
<text x="193" y="124.1">C85</text>
<text x="205.7" y="124">C86</text>
<text x="218.4" y="124.1">C89</text>
<text x="231.1" y="124.1">C92</text>
<text x="243.8" y="124.1">C94</text>
<text x="167.6" y="126.6">.1</text>
<text x="170.6" y="126.6">(A5)</text>
<text x="180.3" y="126.6">.1</text>
<text x="183.3" y="126.6">(A5)</text>
<text x="193" y="126.6">.1</text>
<text x="196" y="126.6">(A5)</text>
<text x="205.7" y="126.6">.1</text>
<text x="208.7" y="126.6">(A5)</text>
<text x="218.4" y="126.6">.1</text>
<text x="221.4" y="126.6">(A5)</text>
<text x="231.1" y="126.6">.1</text>
<text x="234.1" y="126.6">(A5)</text>
<text x="243.8" y="126.6">.1</text>
<text x="246.8" y="126.6">(A5)</text>
<text x="41.2" y="136.8">R49</text>
<text x="48.3" y="135.5">POWER/ANALOG</text>
<text x="59.9" y="132.9">J11</text>
<text x="163.1" y="135.5">+5V</text>
<text x="175.8" y="135.5">+5V</text>
<text x="188.5" y="135.5">+5V</text>
<text x="201.2" y="135.5">+5V</text>
<text x="212.6" y="135.5">+5V</text>
<text x="224" y="135.5">+5V</text>
<text x="41.9" y="139.3">47</text>
<text x="167.6" y="141.8">C100</text>
<text x="180.3" y="141.8">C101</text>
<text x="193" y="141.8">C104</text>
<text x="205.7" y="141.8">C111</text>
<text x="217.2" y="141.8">C112</text>
<text x="228.6" y="141.8">C113</text>
<text x="58.2" y="149.5">-12V</text>
<text x="167.6" y="144.4">.1</text>
<text x="170.6" y="144.4">(A5)</text>
<text x="180.3" y="144.4">.1</text>
<text x="183.3" y="144.4">(A5)</text>
<text x="193" y="144.4">.1</text>
<text x="196" y="144.4">(A5)</text>
<text x="205.7" y="144.4">.1</text>
<text x="208.7" y="144.4">(A5)</text>
<text x="217.2" y="144.4">.1</text>
<text x="220.2" y="144.4">(A5)</text>
<text x="228.6" y="144.4">.1</text>
<text x="231.6" y="144.4">(A5)</text>
<text x="167.6" y="154.5">C27</text>
<text x="180.3" y="154.5">C82</text>
<text x="167.6" y="157.1">.01</text>
<text x="171.8" y="157.1">(A4)</text>
<text x="180.3" y="157.1">.1</text>
<text x="183.3" y="157.1">(A5)</text>
<text x="162.5" y="163.4">-12V</text>
<text x="175.2" y="163.4">-12V</text>
<text x="44.5" y="169.8">L2</text>
<text x="61.5" y="168.5">+5V</text>
<text x="67.3" y="169.8">F1</text>
<text x="71.6" y="168.5">+5F</text>
<text x="40.1" y="179.9">560pF</text>
<text x="47.1" y="179.9">(U2)</text>
<text x="76.2" y="179.9">.01</text>
<text x="76.2" y="177.4">C31</text>
<text x="80.4" y="179.9">(A4)</text>
<text x="129.5" y="177.4">ZH1</text>
<text x="129.5" y="179.9">MountingHole</text>
<text x="149.9" y="174.9">FD1</text>
<text x="149.9" y="179.9">FD2</text>
<text x="149.9" y="177.4">Fiducial</text>
<text x="43.8" y="182.5">C26</text>
<text x="129.5" y="182.5">ZH2</text>
<text x="129.5" y="185">MountingHole</text>
<text x="149.9" y="185">FD3</text>
<text x="149.9" y="182.5">Fiducial</text>
<text x="129.5" y="187.6">ZH3</text>
<text x="129.5" y="190.1">MountingHole</text>
<text x="149.9" y="190.1">FD4</text>
<text x="149.9" y="187.6">Fiducial</text>
<text x="129.5" y="192.6">ZH4</text>
<text x="129.5" y="195.2">MountingHole</text>
<text x="149.9" y="195.2">FD5</text>
<text x="149.9" y="197.7">Fiducial</text>
<text x="149.9" y="192.6">Fiducial</text>
<text x="149.9" y="200.3">FD6</text>
<text x="149.9" y="202.8">Fiducial</text>
</g>
<g font-size="1.8" fill="#0f0f0f">
<text x="57.4" y="32.7">OSC_VCC</text>
<text x="38.1" y="47.9">OSC_VCC</text>
<text x="38.1" y="68.2">OSC_VCC</text>
</g>
<g font-size="1.8" fill="#a90000">
<text x="48" y="50.8" transform="rotate(-90 48 50.8)">14</text>
<text x="53.9" y="55.6">8</text>
<text x="48" y="62.9" transform="rotate(-90 48 62.9)">7</text>
<text x="65.8" y="129.6" transform="rotate(-90 65.8 129.6)">1</text>
<text x="68.3" y="129.6" transform="rotate(-90 68.3 129.6)">2</text>
<text x="70.9" y="129.6" transform="rotate(-90 70.9 129.6)">3</text>
<text x="73.4" y="129.6" transform="rotate(-90 73.4 129.6)">4</text>
<text x="75.9" y="129.6" transform="rotate(-90 75.9 129.6)">5</text>
<text x="78.5" y="129.6" transform="rotate(-90 78.5 129.6)">6</text>
<text x="81" y="129.6" transform="rotate(-90 81 129.6)">7</text>
<text x="65.8" y="138.5" transform="rotate(-90 65.8 138.5)">8</text>
<text x="68.3" y="138.5" transform="rotate(-90 68.3 138.5)">9</text>
<text x="70.9" y="139.1" transform="rotate(-90 70.9 139.1)">10</text>
<text x="73.4" y="139.1" transform="rotate(-90 73.4 139.1)">11</text>
<text x="75.9" y="139.1" transform="rotate(-90 75.9 139.1)">12</text>
<text x="78.5" y="139.1" transform="rotate(-90 78.5 139.1)">13</text>
<text x="81" y="139.1" transform="rotate(-90 81 139.1)">14</text>
</g>
<g font-size="1.8" fill="#aaa">
<text x="48" y="70.6" transform="rotate(-90 48 70.6)">4</text>
<text x="53.9" y="75.9">3</text>
</g>
<g font-size="1.8" fill="#989898">
<text x="35.7" y="75.8">alt_G1</text>
<text x="49" y="77.1">OUT</text>
<text x="49.1" y="75.1" transform="rotate(-90 49.1 75.1)">Vcc</text>
<text x="30" y="78.3">31.3344MHz</text>
<text x="49.1" y="80.8" transform="rotate(-90 49.1 80.8)">GND</text>
</g>
<g font-size="1.8" fill="#0000c2">
<text x="36.5" y="167.8">Chassis</text>
<text x="44.9" y="167.8">Ground</text>
</g>
</svg>
